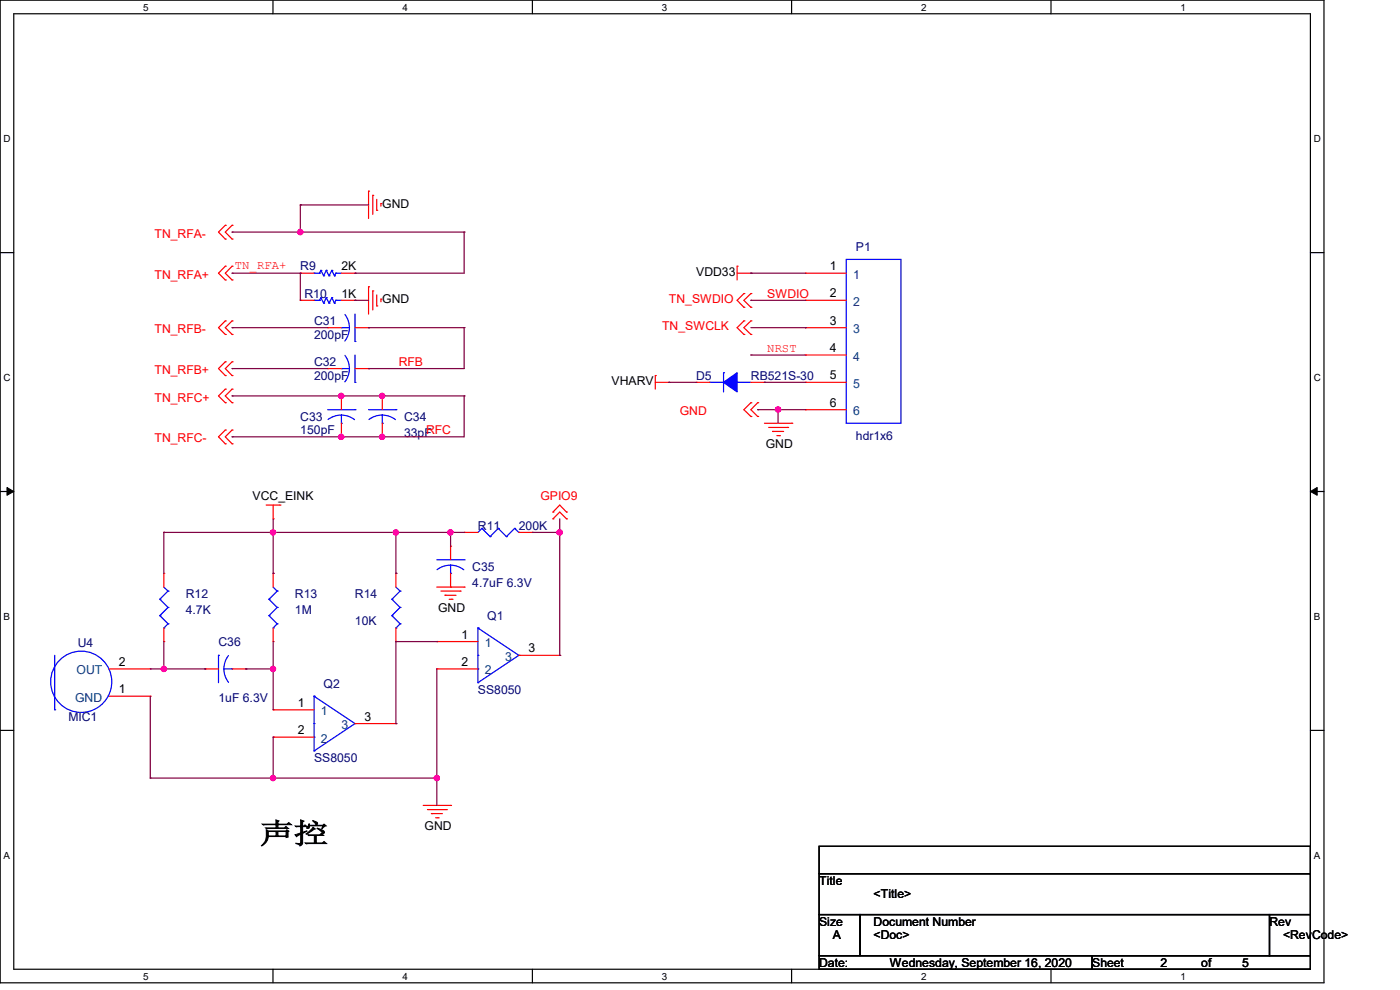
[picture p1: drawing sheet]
<svg xmlns="http://www.w3.org/2000/svg" width="297mm" height="210mm" viewBox="0 0 297 210" stroke-linecap="round" stroke-linejoin="round" font-family="sans-serif">
<path d="M0 0h280.9v208.5h-280.9zM2.9 2.9h275.1v202.7h-275.1z" fill="none" stroke="#000" stroke-width=".25"/>
<g fill="#fff">
<path d="M30.4 .3h1.1v2.4h-1.1z"/>
<path d="M30.4 205.9h1.1v2.3h-1.1z"/>
</g>
<path d="M57.9 0v2.9M57.9 205.6v2.9" fill="none" stroke="#000" stroke-width=".25"/>
<g fill="#fff">
<path d="M85.4 .3h1.1v2.4h-1.1z"/>
<path d="M85.4 205.9h1.1v2.3h-1.1z"/>
</g>
<path d="M112.9 0v2.9M112.9 205.6v2.9" fill="none" stroke="#000" stroke-width=".25"/>
<g fill="#fff">
<path d="M140.4 .3h1.2v2.4h-1.2z"/>
<path d="M140.4 205.9h1.2v2.3h-1.2z"/>
</g>
<path d="M167.9 0v2.9M167.9 205.6v2.9" fill="none" stroke="#000" stroke-width=".25"/>
<g fill="#fff">
<path d="M195.4 .3h1.2v2.4h-1.2z"/>
<path d="M195.4 205.9h1.2v2.3h-1.2z"/>
</g>
<path d="M223 0v2.9M223 205.6v2.9" fill="none" stroke="#000" stroke-width=".25"/>
<g fill="#fff">
<path d="M250.4 .3h1.2v2.4h-1.2z"/>
<path d="M250.4 205.9h1.2v2.3h-1.2z"/>
<path d="M.8 28.2h1.4v2.4h-1.4z"/>
<path d="M278.7 28.2h1.5v2.4h-1.5z"/>
<path d="M.8 78.9h1.4v2.3h-1.4z"/>
<path d="M278.7 78.9h1.5v2.3h-1.5z"/>
</g>
<path d="M0 53.6h2.9M278 53.6h2.9" fill="none" stroke="#000" stroke-width=".25"/>
<g fill="#fff">
<path d="M.8 129.6h1.3v2.3h-1.3z"/>
<path d="M278.7 129.6h1.4v2.3h-1.4z"/>
</g>
<path d="M0 104.3h2.9M278 104.3h2.9" fill="none" stroke="#000" stroke-width=".25"/>
<path d="M1.5 103.4l1.4 .9-1.4 .8zM278 104.3l1.4-.9v1.7z" fill="#000" stroke="#000" stroke-width=".21"/>
<g fill="#fff">
<path d="M.8 180.3h1.3v2.3h-1.3z"/>
<path d="M278.7 180.3h1.4v2.3h-1.4z"/>
</g>
<path d="M0 154.9h2.9M278 154.9h2.9M173.8 179.5h104.2v5.8h-104.2zM173.8 185.3h104.2v8.7h-104.2zM173.8 194h8.7v8.7h-8.7zM182.5 194h86.8v8.7h-86.8zM269.3 194h8.7v8.7h-8.7zM173.8 202.7h57.9v2.9h-57.9zM231.7 202.7h46.3v2.9h-46.3z" fill="none" stroke="#000" stroke-width=".25"/>
<g fill="none" stroke="#f00" stroke-width=".25">
<path d="M47.8 47.8h.1M47.8 50.7h.1M47.8 56.5h.1M47.8 59.4h.1M47.8 47.8l-1.4 1.4 1.4 1.5M47.8 56.5l-1.4 1.5 1.4 1.4M49.2 47.8h.1M49.2 50.7h.1M49.2 56.5h.1M49.2 59.4h.1M49.2 47.8l-1.4 1.4 1.4 1.5M49.2 56.5l-1.4 1.5 1.4 1.4"/>
<path d="M63.7 58h.1M63.7 58h2.9M72.4 58h2.9M75.3 58h.1M78.2 40.6h.1M78.2 40.6v5.8M79.1 41.4h.1M79.1 41.4v4.1M79.9 44.6h.1M79.9 42.3v2.3M80.8 43.2h.1M80.8 43.2v.5"/>
<path d="M156.4 56.5h.1M156.4 58h2.9M156.4 56.5v2.9M159.3 58h.1M170.9 58h.1M170.9 58h8.6M47.8 68.1h.1M47.8 71h.1M47.8 76.8h.1M47.8 79.7h.1M47.8 68.1l-1.4 1.4 1.4 1.5M47.8 76.8l-1.4 1.4 1.4 1.5"/>
<path d="M49.2 68.1h.1M49.2 71h.1M49.2 76.8h.1M49.2 79.7h.1M49.2 68.1l-1.4 1.4 1.4 1.5M49.2 76.8l-1.4 1.4 1.4 1.5M63.7 63.7h.1M63.7 63.7h2.9M69.5 69.5h.1M69.5 78.2h.1M69.5 69.5h2.9M69.5 78.2h2.9"/>
<path d="M72.4 63.7h2.9M75.3 63.7h.1M75.3 69.5h2.9M75.3 78.2h2.9M78.2 60.8h.1M78.2 69.5h.1M78.2 78.2h.1M78.2 60.8v5.8M79.1 61.7h.1M79.1 61.7v4M79.9 64.9h.1M79.9 62.6v2.3"/>
<path d="M80.8 63.5h.1M80.8 63.5v.5M139 79.7h.1M139 79.7v2.8M157.8 62.3h.1M157.8 65.2h.1M157.8 68.1h.1M157.8 71h.1M157.8 62.3l-1.4 1.4 1.4 1.5M157.8 68.1l-1.4 1.4 1.4 1.5M159.3 62.3h.1M159.3 65.2h.1"/>
<path d="M159.3 68.1h.1M159.3 71h.1M159.3 62.3l-1.5 1.4 1.5 1.5M159.3 68.1l-1.5 1.4 1.5 1.5M170.9 63.7h.1M170.9 69.5h.1M170.9 75.3h.1M170.9 69.5h8.6M170.9 63.7h8.6M170.9 75.3h8.6M47.8 82.5h.1M47.8 85.4h.1"/>
<path d="M47.8 91.2h.1M47.8 94.1h.1M47.8 82.5l-1.4 1.5 1.4 1.4M47.8 91.2l-1.4 1.5 1.4 1.4M49.2 82.5h.1M49.2 85.4h.1M49.2 91.2h.1M49.2 94.1h.1M49.2 82.5l-1.4 1.5 1.4 1.4M49.2 91.2l-1.4 1.5 1.4 1.4M72.4 84h.1M72.4 92.7h.1"/>
<path d="M72.4 84v2.9M72.4 89.8v2.9M81.1 84h.1M81.1 92.7h.1M81.1 84v2.9M81.1 89.8v2.9M139 81.1h2.9M141.9 81.1h.1M147.7 81.1h.1M147.7 81.1h2.9M159.3 85.4h.1M159.3 88.3h.1"/>
<path d="M159.3 81.1h2.9M159.3 85.4l-1.5 1.5 1.5 1.4M160.7 85.4h.1M160.7 88.3h.1M160.7 85.4l-1.4 1.5 1.4 1.4M162.2 81.1h.1M162.2 89.8h5.8M163.1 90.7h4M163.9 91.5h.1M163.9 91.5h2.3M164.8 92.4h.6M165.4 92.4h.1"/>
<path d="M167.1 90.7h.1M168 89.8h.1M170.9 81.1h.1M170.9 86.9h.1M170.9 81.1h8.6M170.9 86.9h8.6M56.5 107.1h2.9M58 110.1h.1M58 107.1v3M59.4 107.1h.1M95.6 115.9h.1M95.6 115.9v2.8"/>
<path d="M98.5 112.9h.1M98.5 112.9h2.9M110.1 112.9h2.8M112.9 112.9h.1M117.3 108.6h.1M117.3 110.1h.1M117.3 108.6l1.4-1.5 1.5 1.5M117.3 110.1l1.4-1.5 1.5 1.5M120.2 108.6h.1M120.2 110.1h.1M34.8 121.6h.1M34.8 136.1h.1"/>
<path d="M34.8 121.6v2.9M34.8 133.2v2.9M58 121.6h.1M58 136.1h.1M58 121.6v2.9M58 133.2v2.9M84 121.6h.1M84 136.1h.1M84 121.6v2.9M84 133.2v2.9M92.7 136.1h.1M92.7 124.5h5.8"/>
<path d="M92.7 136.1h8.7M93.6 125.4h4M94.4 126.3h.1M94.4 126.3h2.3M95.3 127.1h.6M95.6 124.5h.1M95.6 121.6v2.9M95.9 127.1h.1M97.6 125.4h.1M98.5 124.5h.1M110.1 139h8.6M118.7 139h.1"/>
<path d="M23.2 141.9h8.7M23.2 147.7h8.7M31.9 147.7h.1M31.9 141.9h.1M43.5 141.9h.1M43.5 141.9h2.9M49.2 141.9h3M52.2 141.9h.1M58 150.6h.1M58 156.4h.1M58 150.6h8.6M58 156.4h8.6"/>
<path d="M75.3 153.5h8.7M84 153.5h.1M92.7 141.9h.1M92.7 141.9h8.7M89.8 170.9h5.8M90.7 171.7h4M91.5 172.6h.1M91.5 172.6h2.4M92.4 173.5h.6M93 173.5h.1M94.7 171.7h.1M95.6 170.9h.1"/>
</g>
<g fill="none" stroke="#00f" stroke-width=".25">
<path d="M66.6 58h.1M66.6 58h1.2M67.8 58h.1M68.1 57.4h.1M68.1 57.4l.6 1.1M68.1 57.4l-.3 .6M68.7 58.5h.1M69.2 57.4h.1M69.2 57.4l.6 1.1M69.2 57.4l-.5 1.1M69.8 58.5h.1M70.4 57.4h.1"/>
<path d="M70.4 57.4l.6 1.1M70.4 57.4l-.6 1.1M71 58.5h.1M71.2 58h.1M71.2 58h1.2M71.2 58l-.2 .5M179.5 55h11.6v34.8h-11.6zM66.6 63.7h.1M66.6 63.7h1.2M67.8 63.7h.1M68.1 63.2h.1M68.1 63.2l.6 1.1"/>
<path d="M68.1 63.2l-.3 .5M68.7 64.3h.1M69.2 63.2h.1M69.2 63.2l.6 1.1M69.2 63.2l-.5 1.1M69.8 64.3h.1M70.4 63.2h.1M70.4 63.2l.6 1.1M70.4 63.2l-.6 1.1M71 64.3h.1M71.2 63.7h.1M71.2 63.7h1.2"/>
<path d="M71.2 63.7l-.2 .6M72.4 69.5h.1M72.4 78.2h.1M72.4 69.5h1.8M72.4 78.2h1.8M73.2 66.7l.7 1.3 .2 1.5M73.2 75.4l.7 1.3 .2 1.5M74.1 69.5l-.2 1.5-.7 1.3M74.1 78.2l-.2 1.5-.7 1.3M75.3 72.4h.1M75.3 66.6v5.8M75.3 75.3v5.8"/>
<path d="M153.5 79.1h.1M153.5 79.1v4M69.5 86.9h5.8M72.4 89.8h.1M72.4 88.1l1.5 .2 1.3 .7M72.4 88.1l-1.5 .2-1.3 .7M72.4 88.1v1.7M75.3 86.9h.1M75.3 81.1h.1M78.2 86.9h5.8M81.1 89.8h.1M81.1 88.1l1.5 .2 1.3 .7"/>
<path d="M81.1 88.1l-1.5 .2-1.3 .7M81.1 88.1v1.7M84 86.9h.1M150.6 81.1h.1M150.6 81.1h2.9M156.4 81.1h.1M156.4 81.1h2.9M92.7 118.7h5.8M95.6 119.9l1.5 .2 1.3 .8M95.6 119.9l-1.5 .2-1.4 .8M95.6 119.9v1.7M98.5 118.7h.1"/>
<path d="M102.2 112.1h.1M102.2 112.1l-.8 .8M102.2 112.1l1.8 1.7M104 113.8h.1M105.7 112.1h.1M105.7 112.1l-1.7 1.7M105.7 112.1l1.7 1.7M107.4 113.8h.1M109.2 112.1h.1M109.2 112.1l-1.8 1.7M109.2 112.1l.9 .8M110.1 112.9h.1"/>
<path d="M11.6 139v11.6M33.9 127.1h.1M33.9 130.6h.1M33.9 127.1l1.7 1.8M33.9 130.6l1.7 1.7M34.8 133.2h.1M34.8 124.5l.8 .9M35.6 125.4h.1M35.6 128.9h.1M35.6 132.3h.1M35.6 125.4l-1.7 1.7M35.6 128.9l-1.7 1.7"/>
<path d="M35.6 132.3l-.8 .9M46.4 139h.1M46.4 139v5.8M48.5 139.1l-.8 1.3-.2 1.5M57.1 127.1h.1M57.1 130.6h.1M57.1 127.1l1.7 1.8M57.1 130.6l1.7 1.7M58 133.2h.1M58 124.5l.8 .9M58.8 125.4h.1M58.8 128.9h.1"/>
<path d="M58.8 132.3h.1M58.8 125.4l-1.7 1.7M58.8 128.9l-1.7 1.7M58.8 132.3l-.8 .9M83.1 127.1h.1M83.1 130.6h.1M83.1 127.1l1.8 1.8M83.1 130.6l1.8 1.7M84 133.2h.1M84 124.5l.9 .9M84.9 125.4h.1M84.9 128.9h.1"/>
<path d="M84.9 132.3h.1M84.9 125.4l-1.8 1.7M84.9 128.9l-1.8 1.7M84.9 132.3l-.9 .9M95.6 121.6h.1M101.4 133.2h.1M101.4 139h.1M101.4 133.2v11.6M101.4 133.2l8.7 5.8M110.1 139h.1M110.1 139l-8.7 5.8M11.6 150.6h.1"/>
<path d="M23 147.6a6.5 6.5 0 0 0-5.8-9.4 6.5 6.5 0 0 0-5.7 9.5 6.5 6.5 0 0 0 11.1 .6l.4-.7M47.5 141.9l.3 1.5 .7 1.3M47.5 141.9h1.7M49.2 141.9h.1M66.6 147.7h.1M66.6 153.5h.1M66.6 156.4h.1M66.6 159.3h.1M66.6 147.7v11.6M66.6 147.7l8.7 5.8M75.3 153.5h.1M75.3 153.5l-8.7 5.8"/>
<path d="M101.4 141.9h.1M101.4 144.8h.1"/>
</g>
<path d="M153.5 81.1l2.9-2v4z" fill-rule="evenodd" fill="#00f" stroke="#00f" stroke-width=".25"/>
<g fill="none" stroke="#800040" stroke-width=".25">
<path d="M49.2 49.2h.1M49.2 58h.1M49.2 49.2h49.3M49.2 58h14.5M63.7 43.5h.1M63.7 49.2h.1M63.7 58h.1M63.7 43.5v5.7M63.7 58v5.7M63.7 43.5h14.5M75.3 58h.1M98.5 49.2h.1"/>
<path d="M98.5 49.2v8.8h-23.2M159.3 58h.1M159.3 58h11.6M49.2 69.5h.1M49.2 78.2h.1M49.2 69.5h20.3M49.2 78.2h20.3M75.3 63.7h.1M75.3 63.7h2.9M78.2 69.5h.1M78.2 78.2h.1M78.2 69.5h20.3"/>
<path d="M98.5 69.5h.1M98.5 69.5v8.7h-20.3M159.3 63.7h.1M159.3 75.3h.1M159.3 63.7h11.6M159.3 69.5h11.6M159.3 75.3h11.6M170.9 69.5h.1M49.2 84h.1M49.2 92.7h.1M49.2 84h49.3M72.4 84h.1"/>
<path d="M72.4 92.7h.1M81.1 84h.1M81.1 92.7h.1M98.5 84h.1M98.5 84v8.7h-49.3M141.9 81.1h.1M141.9 81.1h5.8M160.7 86.9h.1M160.7 86.9h10.2M162.2 81.1h.1M162.2 81.1h8.7M165.1 86.9h.1"/>
<path d="M165.1 86.9v2.9M34.8 112.9h.1M34.8 112.9h63.7M34.8 112.9v8.7M58 112.9h.1M58 110.1v11.5M84 112.9h.1M84 112.9v8.7M95.6 112.9h.1M95.6 112.9v3M112.9 112.9h5.8M118.7 112.9h.1"/>
<path d="M118.7 110.1v28.9M34.8 136.1v5.8M58 121.6h.1M58 136.1v14.5M84 121.6h.1M92.7 136.1h.1M92.7 136.1h-8.7v17.4M118.7 139h.1M31.9 141.9h11.6M31.9 147.7v17.4M34.8 141.9h.1M43.5 141.9h.1"/>
<path d="M52.2 141.9h.1M52.2 141.9h5.8M58 156.4h.1M58 141.9h.1M58 156.4v8.7M84 153.5h.1M92.7 141.9v29M31.9 165.1h.1M31.9 165.1h60.8M58 165.1h.1M92.7 165.1h.1"/>
</g>
<g fill="#f0f" stroke="#f0f" stroke-width=".25">
<circle cx="63.7" cy="49.2" r=".55"/>
<circle cx="81.1" cy="84" r=".55"/>
<circle cx="72.4" cy="84" r=".55"/>
<circle cx="81.1" cy="92.7" r=".55"/>
<circle cx="72.4" cy="92.7" r=".55"/>
<circle cx="165.1" cy="86.9" r=".55"/>
<circle cx="92.7" cy="165.1" r=".55"/>
<circle cx="57.9" cy="165.1" r=".55"/>
<circle cx="95.5" cy="112.9" r=".55"/>
<circle cx="118.7" cy="112.9" r=".56"/>
<circle cx="84" cy="112.9" r=".55"/>
<circle cx="57.9" cy="112.9" r=".55"/>
<circle cx="57.9" cy="141.9" r=".55"/>
<circle cx="34.8" cy="141.9" r=".55"/>
</g>
<text font-size="6.1" x="55" y="178.9">声控</text>
<g font-size="2.6">
<text x="81.1" y="44.1">GND</text>
<text x="72.4" y="57.4">2K</text>
<text x="147.7" y="58.5">VDD33</text>
<text x="176.1" y="57.3">1</text>
<text x="72.4" y="63.2">1K</text>
<text x="81.1" y="64.3">GND</text>
<text x="176.1" y="63.1">2</text>
<text x="176.1" y="68.9">3</text>
<text x="176.1" y="74.7">4</text>
<text x="129.8" y="81.7">VHARV</text>
<text x="176.1" y="80.5">5</text>
<text x="176.1" y="86.3">6</text>
<text x="162.5" y="95">GND</text>
<text x="53.6" y="106">VCC_EINK</text>
<text x="93" y="129.8">GND</text>
<text x="97.9" y="135.5">1</text>
<text x="25.2" y="141.3">2</text>
<text x="97.9" y="141.3">2</text>
<text x="112.1" y="138.4">3</text>
<text x="25.2" y="147.1">1</text>
<text x="63.2" y="149.9">1</text>
<text x="63.2" y="155.7">2</text>
<text x="77.3" y="152.9">3</text>
<text x="90.1" y="176.1">GND</text>
<text x="173.8" y="187.7">Title</text>
<text x="185.3" y="190.6">&lt;Title&gt;</text>
<text x="173.8" y="196.3">Size</text>
<text x="185.3" y="196.3">Document Number</text>
<text x="269.3" y="196.3">Rev</text>
<text x="176.7" y="199.3">A</text>
<text x="185.3" y="199.3">&lt;Doc&gt;</text>
<text x="272.2" y="199.3">&lt;RevCode&gt;</text>
<text x="173.8" y="205.1">Date:</text>
<text x="188.8" y="205.1">Wednesday, September 16, 2020</text>
<text x="231.7" y="205.1">Sheet</text>
<text x="246.2" y="205.1">2</text>
<text x="254.8" y="205.1">of</text>
<text x="263.5" y="205.1">5</text>
</g>
<g font-size="2.6" fill="#f00">
<text x="32.8" y="50.4">TN_RFA-</text>
<text x="32.8" y="59.1">TN_RFA+</text>
<text x="49.8" y="57.1">TN_RFA+</text>
<text x="141.9" y="64.3">TN_SWDIO</text>
<text x="162.8" y="63.1">SWDIO</text>
<text x="32.8" y="70.7">TN_RFB-</text>
<text x="140.5" y="70.1">TN_SWCLK</text>
<text x="84.6" y="77.6">RFB</text>
<text x="162.8" y="74.7">NRST</text>
<text x="32.8" y="79.4">TN_RFB+</text>
<text x="32.8" y="85.2">TN_RFC+</text>
<text x="144.2" y="88.1">GND</text>
<text x="32.8" y="93.9">TN_RFC-</text>
<text x="90.4" y="92.1">RFC</text>
<text x="114.7" y="106">GPIO9</text>
</g>
<g font-size="2.6" fill="#000080">
<text x="181.6" y="53.3">P1</text>
<text x="63.7" y="57.4">R9</text>
<text x="64.6" y="63.2">R10</text>
<text x="66.6" y="69">C31</text>
<text x="66.6" y="71.8">200pF</text>
<text x="66.6" y="77.6">C32</text>
<text x="66.6" y="80.5">200pF</text>
<text x="147.7" y="80.5">D5</text>
<text x="159.3" y="80.5">RB521S-30</text>
<text x="63.7" y="89.2">C33</text>
<text x="85.7" y="89.2">C34</text>
<text x="63.7" y="92.1">150pF</text>
<text x="85.7" y="92.7">33pF</text>
<text x="181.6" y="93.3">hdr1x6</text>
<text x="101.4" y="112.4">R11</text>
<text x="110.1" y="112.4">200K</text>
<text x="100.2" y="121.1">C35</text>
<text x="100.2" y="124.5">4.7uF 6.3V</text>
<text x="39.4" y="126.9">R12</text>
<text x="39.4" y="130.3">4.7K</text>
<text x="62.6" y="126.9">R13</text>
<text x="62.6" y="130.3">1M</text>
<text x="75.3" y="126.9">R14</text>
<text x="103.4" y="131.5">Q1</text>
<text x="16.5" y="137.3">U4</text>
<text x="46.4" y="137">C36</text>
<text x="75.3" y="132.7">10K</text>
<text x="46.4" y="148.9">1uF 6.3V</text>
<text x="68.7" y="146">Q2</text>
<text x="101.4" y="147.1">SS8050</text>
<text x="14.5" y="152.9">MIC1</text>
<text x="66.6" y="161.6">SS8050</text>
</g>
<g font-size="2.6" fill="#004080">
<text x="181" y="59.1">1</text>
<text x="181" y="64.9">2</text>
<text x="181" y="70.7">3</text>
<text x="181" y="76.5">4</text>
<text x="181" y="82.3">5</text>
<text x="181" y="88.1">6</text>
<text x="102.8" y="137.3">1</text>
<text x="16.2" y="143.1">OUT</text>
<text x="102.8" y="143.1">2</text>
<text x="107.2" y="140.2">3</text>
<text x="15.9" y="148.9">GND</text>
<text x="68.1" y="151.8">1</text>
<text x="72.4" y="154.7">3</text>
<text x="68.1" y="157.6">2</text>
</g>
<g font-size="2.1">
<text x="30.4" y="2.2">5</text>
<text x="85.4" y="2.2">4</text>
<text x="140.4" y="2.2">3</text>
<text x="195.4" y="2.2">2</text>
<text x="250.4" y="2.2">1</text>
<text x=".8" y="30.1">D</text>
<text x="278.7" y="30.1">D</text>
<text x=".8" y="80.8">C</text>
<text x="278.7" y="80.8">C</text>
<text x=".8" y="131.5">B</text>
<text x="278.7" y="131.5">B</text>
<text x=".8" y="182.2">A</text>
<text x="278.7" y="182.2">A</text>
<text x="30.4" y="207.8">5</text>
<text x="85.4" y="207.8">4</text>
<text x="140.4" y="207.8">3</text>
<text x="195.4" y="207.8">2</text>
<text x="250.4" y="207.8">1</text>
</g>
</svg>
